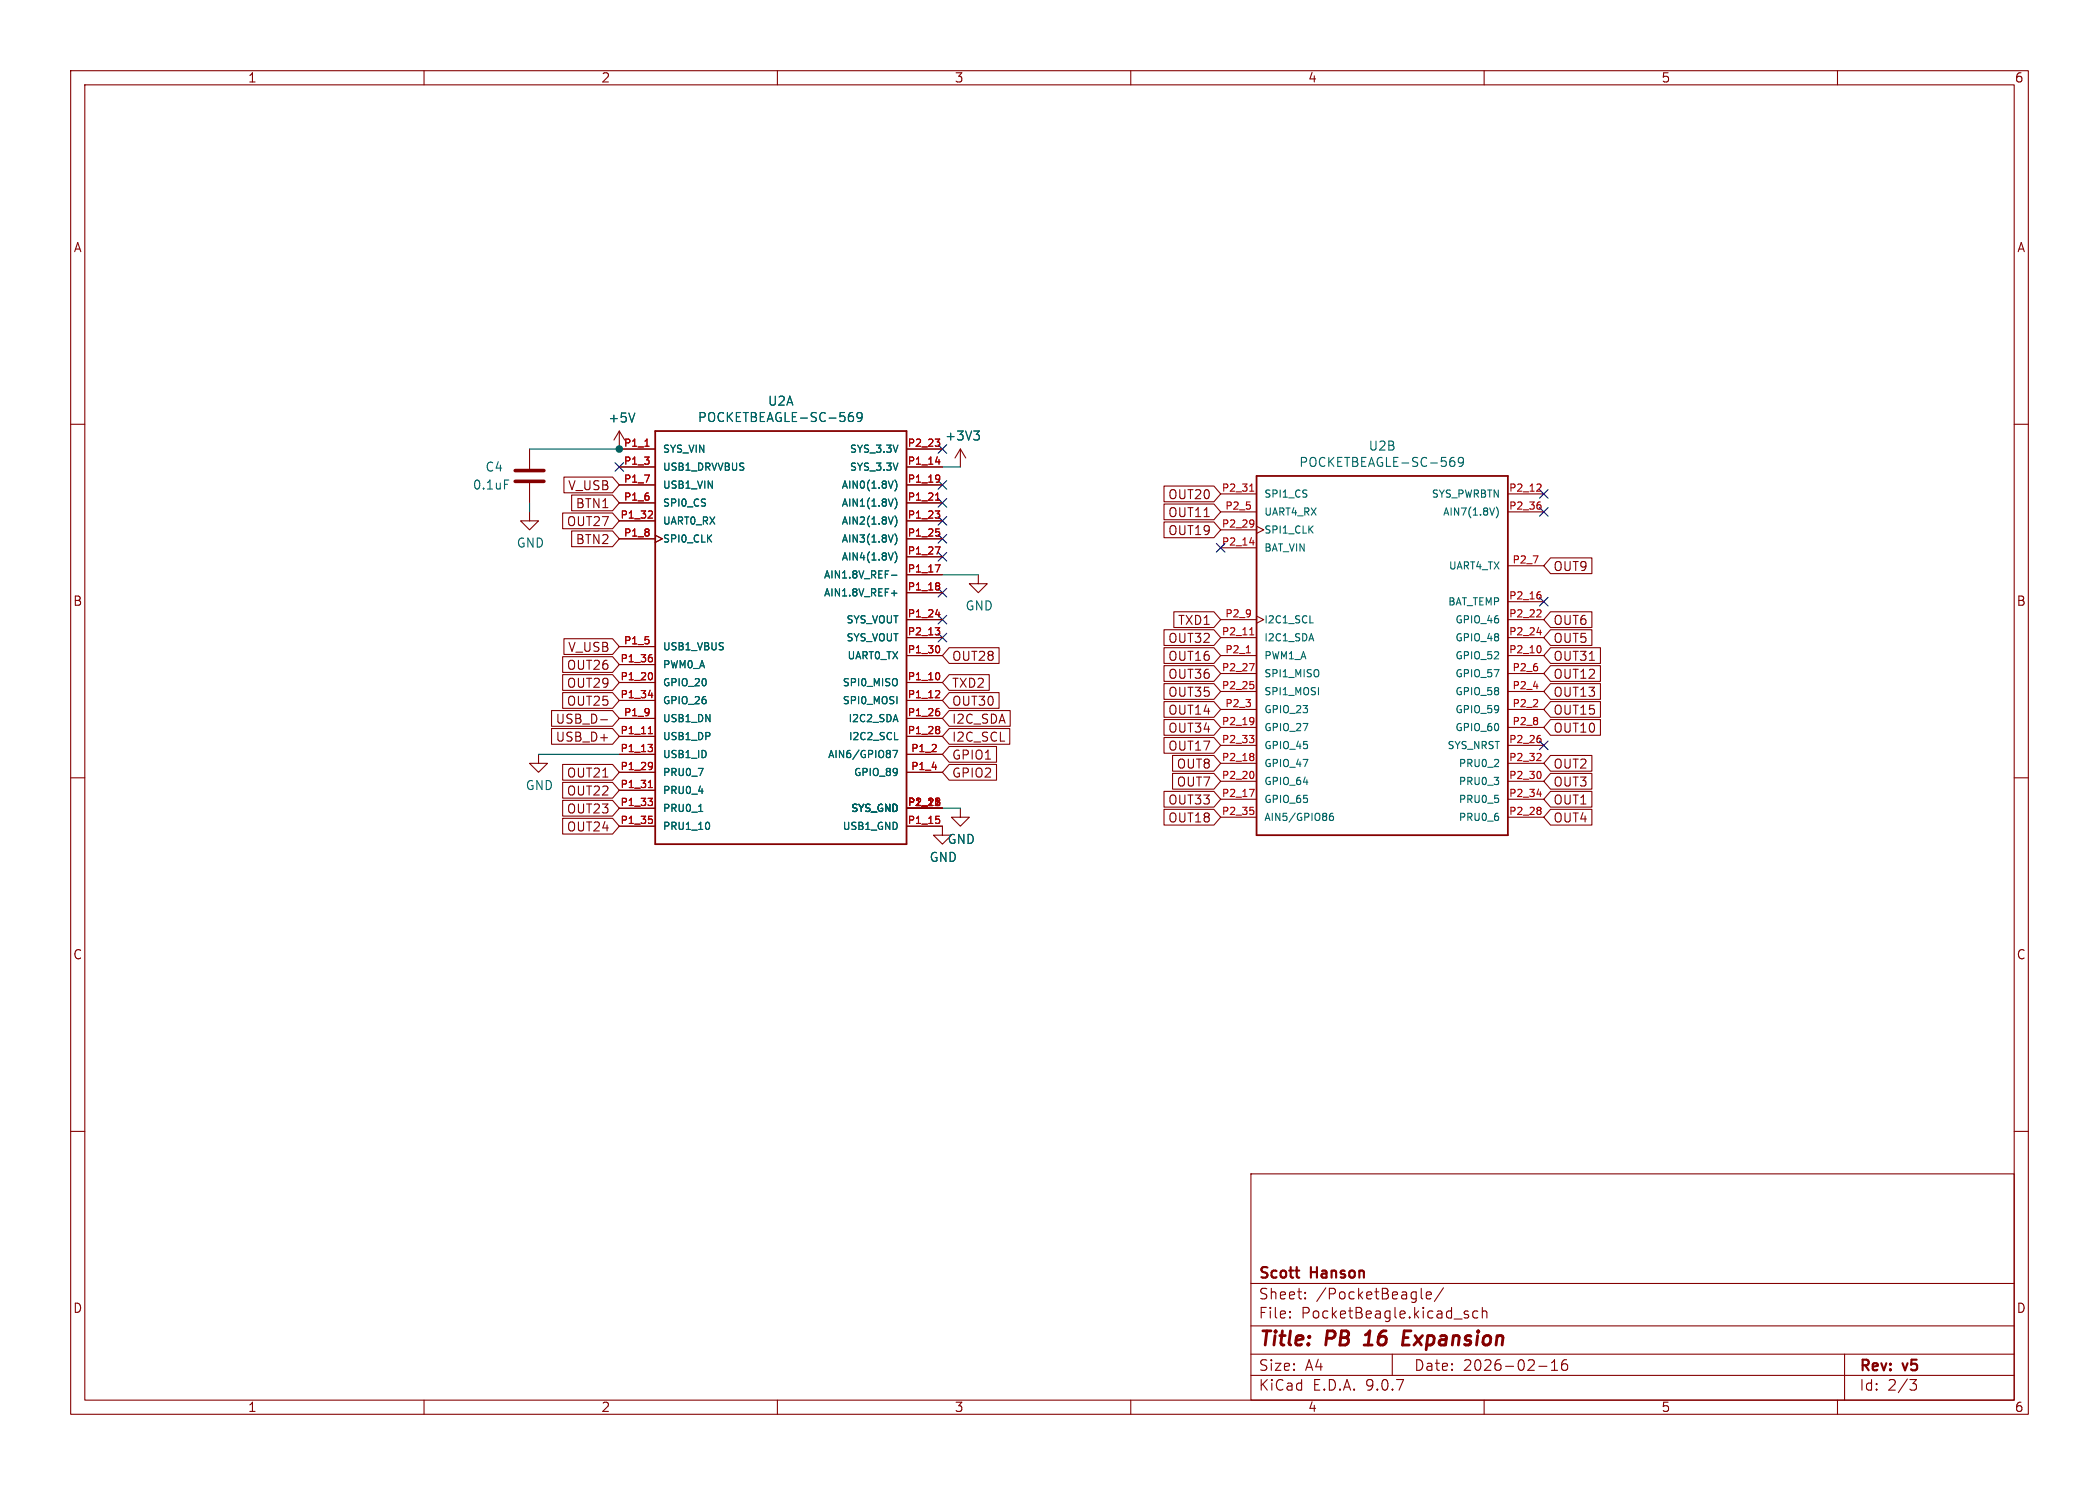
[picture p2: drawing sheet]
<svg xmlns="http://www.w3.org/2000/svg" width="297mm" height="210mm" viewBox="0 0 297 210" stroke-linecap="round" stroke-linejoin="round" font-family="sans-serif">
<g fill="none" stroke="#840000" stroke-width=".15">
<path d="M10 10h277v190h-277zM12 12h273v186h-273zM60 10v2M110 10v2M160 10v2M210 10v2M260 10v2M10 60h2M74.9 72.4v1.3h1.3l-1.3 1.2-1.2-1.2h1.2M74.9 63.5v2.8M74.9 68.3v2.8M79.6 72.5h7.1l.9 1.2-.9 1.1h-7.1z"/>
<path d="M79.8 67.5h6.9l.9 1.1-.9 1.1h-6.9zM80.9 75.1h5.8l.9 1.1-.9 1.1h-5.8zM80.9 70h5.8l.9 1.1-.9 1.1h-5.8zM87.6 61l-.7 1.2M87.6 61l.8 1.2M87.6 61v2.5h5.1M87.6 66h5.1M87.6 68.6h5.1M87.6 71.1h5.1M87.6 73.7h5.1M87.6 76.2h5.1M92.7 75.7l1 .5-1 .5"/>
<path d="M128.3 63.5h5M128.3 66h5M128.3 68.6h5M128.3 71.1h5M128.3 73.7h5M128.3 76.2h5M128.3 78.7h5M135.9 63.5l-.8 1.3M135.9 63.5l.8 1.3M135.9 63.5v2.5M164.7 71.3h7.1l.9 1.1-.9 1.1h-7.1zM164.7 68.7h7.1l.9 1.2-.9 1.1h-7.1z"/>
<path d="M164.7 73.8h7.1l.9 1.1-.9 1.1h-7.1zM172.7 69.9h5.1M172.7 72.4h5.1M172.7 74.9h5.1M172.7 77.5h5.1M177.8 74.4l1 .5-1 .5M213.4 69.9h5M213.4 72.4h5M219.4 78.9h5.8v2.2h-5.8l-1-1.1zM285 60h2M79.6 92.9h7.1l.9 1.1-.9 1.1h-7.1zM79.6 95.4h7.1l.9 1.1-.9 1.1h-7.1z"/>
<path d="M79.6 97.9h7.1l.9 1.2-.9 1.1h-7.1zM79.8 90.3h6.9l.9 1.1-.9 1.2h-6.9zM87.6 91.4h5.1M87.6 94h5.1M87.6 96.5h5.1M87.6 99.1h5.1M128.3 96.5h5M128.3 99.1h5M128.3 81.3h5M128.3 83.8h5M128.3 87.6h5M128.3 90.2h5"/>
<path d="M128.3 92.7h5M134.3 91.6h7.1v2.2h-7.1l-1-1.1zM134.3 95.4h5.7v2.2h-5.7l-1-1.1zM134.3 97.9h7.1v2.3h-7.1l-1-1.1zM138.4 81.3v1.3h1.3l-1.3 1.2-1.2-1.2h1.2M164.7 94.1h7.1l.9 1.2-.9 1.1h-7.1zM164.7 99.2h7.1l.9 1.1-.9 1.1h-7.1zM164.7 91.6h7.1l.9 1.1-.9 1.1h-7.1zM164.7 89.1h7.1l.9 1.1-.9 1.1h-7.1zM164.7 96.7h7.1l.9 1.1-.9 1.1h-7.1zM166.1 86.5h5.7l.9 1.1-.9 1.1h-5.7zM172.7 87.6h5.1"/>
<path d="M172.7 90.2h5.1M172.7 92.7h5.1M172.7 95.3h5.1M172.7 97.8h5.1M177.8 87.1l1 .5-1 .5M213.4 87.6h5M213.4 90.2h5M213.4 92.7h5M213.4 95.3h5M213.4 97.8h5M213.4 80h5M213.4 85.1h5"/>
<path d="M219.4 91.6h7.1v2.2h-7.1l-1-1.1zM219.4 89.1h5.8v2.2h-5.8l-1-1.1zM219.4 86.5h5.8v2.2h-5.8l-1-1.1zM219.4 96.7h7.1v2.2h-7.1l-1-1.1zM219.4 94.1h7.1v2.3h-7.1l-1-1.1zM219.4 99.2h7.1v2.2h-7.1l-1-1.1zM10 110h2M76.2 106.7v1.3h1.3l-1.3 1.2-1.3-1.2h1.3M78 100.5h8.7l.9 1.1-.9 1.1h-8.7zM78 103h8.7l.9 1.1-.9 1.2h-8.7zM79.6 113.2h7.1l.9 1.1-.9 1.1h-7.1zM79.6 115.7h7.1l.9 1.1-.9 1.2h-7.1z"/>
<path d="M79.6 108.1h7.1l.9 1.1-.9 1.1h-7.1zM79.6 110.6h7.1l.9 1.2-.9 1.1h-7.1zM85 101.8h1M87.6 101.6h5.1M87.6 104.1h5.1M87.6 106.7h5.1M87.6 109.2h5.1M87.6 111.8h5.1M87.6 114.3h5.1M87.6 116.8h5.1M128.3 116.8h5v1.3h1.3l-1.3 1.3-1.2-1.3h1.2M128.3 101.6h5"/>
<path d="M128.3 104.1h5M128.3 106.7h5M128.3 109.2h5M128.3 114.3h5M134.3 108.1h6.7v2.2h-6.7l-1-1.1zM134.3 105.6h6.7v2.2h-6.7l-1-1.1zM134.3 100.5h8.6v2.2h-8.6l-1-1.1zM134.3 103h8.6v2.3h-8.6l-1-1.2zM135.9 114.3v1.3h1.3l-1.3 1.2-1.3-1.2h1.3M164.7 111.9h7.1l.9 1.1-.9 1.1h-7.1zM164.7 104.3h7.1l.9 1.1-.9 1.1h-7.1zM164.7 101.8h7.1l.9 1.1-.9 1.1h-7.1z"/>
<path d="M164.7 114.5h7.1l.9 1.1-.9 1.1h-7.1zM165.9 109.4h5.9l.9 1.1-.9 1.1h-5.9zM165.9 106.8h5.9l.9 1.2-.9 1.1h-5.9zM172.7 100.3h5.1M172.7 102.9h5.1M172.7 105.4h5.1M172.7 108h5.1M172.7 110.5h5.1M172.7 113h5.1M172.7 115.6h5.1M213.4 100.3h5M213.4 102.9h5"/>
<path d="M213.4 105.4h5M213.4 108h5M213.4 110.5h5M213.4 113h5M213.4 115.6h5M219.4 114.5h5.8v2.2h-5.8l-1-1.1zM219.4 109.4h5.8v2.2h-5.8l-1-1.1zM219.4 111.9h5.8v2.2h-5.8l-1-1.1zM219.4 106.8h5.8v2.3h-5.8l-1-1.1zM219.4 101.8h7.1v2.2h-7.1l-1-1.1zM285 110h2M10 160h2"/>
<path d="M177 166h108v32h-108zM285 160h2M60 198v2M110 198v2M160 198v2M177 194.5h108M177 191.5h108M177 187.5h108M177 181.5h108M182.5 186.3h.1l-.1 .1M182.5 186.3v.1M182.5 185.5v.1"/>
<path d="M182.5 185.5h.1l-.1 .1M184.7 183.6v.1M184.7 183.6h-.1l.1 .1M184.7 182.8v.1M184.7 182.8h-.1l.1 .1M197 191.5v3M201.1 182.2v1.3l.2 .2M201.8 183.2l.7-.1v-.3l-.5-.1-.2 .2 .1 .7 .1 .1 .5-.1M204.2 182.1l-1.2 2M207.4 185.9l.3 .1 .1 .2-.2 .2h-.3M207.4 185.4l.3 .1M209.1 185.5l-.4-.1-.3 .3v.4l.1 .2 .2 .1 .4-.1"/>
<path d="M209.7 185.5a.37 .37 0 0 1 .7 .1v.8M209.7 184.9v1.5M210 198v2M217.7 193.2h1.2M219.5 193.8h.9M219.5 192.7l.5-.4v1.5M221.7 192.3a.59 .59 0 0 0-.7 .6v.6l.1 .2 .4 .1 .2-.1 .1-.5-.1-.3h-.5l-.2 .3M260 198v2M261 191.5v6.5M270.2 195.1h1l-.5 .6a.41 .41 0 0 1 .5 .3v.3l-.2 .2-.5 .1"/>
</g>
<path d="M193 190.2h1.2M193.6 188.5l-.4 .3M198.6 189.2h.6M199.6 188.2h-.9l-.3 2h1" fill="none" stroke="#840000" stroke-width=".4"/>
<g fill="none" stroke="#006464" stroke-width=".15">
<path d="M89.8 58.4l-.4 1.3M120.1 58.9l.4-.1 .3 .3v.3l-.2 .1-.3 .1-.2-.1M120.6 58.3a.45 .45 0 0 0-.5 .3M122 58.9l-.3 .2h-.3l-.1-.2v-.3l.1-.2 .3-.1 .2 .2a.84 .84 0 0 1-.3 1.1h-.2M71.4 67.9h.6M126.4 68l-.4 1M126.4 70.6l-.4 1M126.4 73.1l-.4 1M126.4 75.6l-.4 1.1M126.4 78.2l-.4 1M126.6 67.9a1.17 1.17 0 0 1 0 1.5M126.6 70.4a1.17 1.17 0 0 1 0 1.6"/>
<path d="M126.6 73a1.17 1.17 0 0 1 0 1.5M126.6 75.5a1.17 1.17 0 0 1 0 1.5M126.6 78a1.17 1.17 0 0 1 0 1.6M137.8 61h.8l-.5 .4M138.3 61.4l.3 .3v.3l-.3 .2M205.2 65.3l.4-.1 .3 .2v.3l-.2 .2-.3 .1-.2-.2M205.7 64.7a.45 .45 0 0 0-.5 .3M207.1 65.2l-.3 .3h-.2l-.3-.3v-.3l.2-.2h.3l.2 .1a.84 .84 0 0 1-.3 1.2h-.2M211.5 71.8l-.4 1.1M211.7 71.7a1.17 1.17 0 0 1 0 1.5M126.1 81.4h.8M126.1 83.9h.8"/>
<path d="M185.4 88.1h.4M98.9 114.8h.5M100.3 116.3l.1 .4-.1 .6M126.3 106.1h.7l-.4 1M126.6 104.6h.5M188.6 115l-.3 .1a.68 .68 0 0 0 0 .9l.3-.1 .1-.3-.2-.2h-.2l-.2 .2"/>
</g>
<path d="M92.7 61h35.6v58.4h-35.6zM177.8 67.3h35.6v50.8h-35.6z" fill="none" stroke="#840000" stroke-width=".25"/>
<g fill="none" stroke="#a90000" stroke-width=".15">
<path d="M91.3 63.1h.5M92.1 72.3l.2 .2v.2l-.6 .6h.6M132.3 62.1h.7l-.4 .4M132.3 72.3h.7l-.4 .3M132.3 77.3h.7l-.4 1.1M132.3 79.9h.7l-.4 1M132.4 65.3h.6M132.4 70.7h.6M132.4 74.8h.5M132.6 69.9l.1-.2v1M132.8 67.2l.1 .1a.86 .86 0 0 1-.1 .8M132.8 75.2l.2 .2v.2l-.2 .2"/>
<path d="M132.9 72.7l.1 .1-.1 .4M132.9 62.5l.1 .2-.1 .4M133 67.6l-.2 .2M176.8 69.5h.6M176.8 76.7h.7M177 68.6l.1-.2v1.1M177.2 73.5l.2 .1a.86 .86 0 0 1-.1 .8M177.4 74l-.2 .2M217.9 68.4l.2 .2-.1 .3-.6 .6h.7M218 71.4l.1 .2-.1 .4M91.7 98.3h.7M92.2 93l.1 .2-.1 .3"/>
<path d="M92.2 95.2l.1 .3-.1 .5M132.3 88.8h.7l-.4 .4M132.4 86.9h.6M132.8 97.7l.2 .2-.1 .2-.6 .6h.7M132.9 82.5l.1 .1-.1 .2M132.9 82.9l.1 .1-.1 .4M132.9 89.2l.1 .1-.1 .4M132.9 91.4l.1 .3-.1 .5M132.9 95.2l.1 .3-.1 .5M176.3 92.3h.6M176.8 93.8h.7l-.5 1.1M176.8 89.8h.6"/>
<path d="M176.9 96.4h.5M177 88.9l.1-.1v1M177.2 96.8l.2 .2v.2l-.2 .2M217.5 89.4h.6M217.9 86.2l.2 .2-.1 .3-.6 .5h.7M218 84.1l.1 .2-.1 .4M218 91.4l.1 .3-.1 .5M91.7 105.3h.6l-.3 .4M91.7 112.9h.6l-.3 .4M91.7 103.8h.6M91.7 111.4h.6M91.8 115.4h.5"/>
<path d="M91.9 102.9l.1-.2v1.1M91.9 110.5l.1-.1v1M92.1 107.8l.2 .1a.86 .86 0 0 1-.1 .8M92.1 115.8l.2 .2v.3l-.2 .2M92.2 105.7l.1 .2-.1 .3M92.2 113.3l.1 .2-.1 .4M92.3 108.3l-.2 .1M132.4 112.9h.5M132.4 115.4h.5M132.8 115.8l.2 .2v.3l-.2 .2M132.9 100.6l.1 .2-.1 .4M132.9 102.8l.1 .1-.1 .2"/>
<path d="M132.9 103.2l.1 .2-.1 .3M132.9 112.9l.1 .2-.1 .2-.6 .6h.7M132.9 113.3l.1 .2-.1 .4M176.8 104h.6l-.3 .4M176.8 111.6h.7l-.5 1M176.9 114.2h.5M177.2 101.5l.2 .1a.86 .86 0 0 1-.1 .8M177.2 114.6l.2 .1v.3l-.2 .2M177.3 104.4l.1 .2-.1 .4M177.3 106.6l.1 .1-.1 .2M177.3 107l.1 .2-.1 .3M177.3 109.2l.1 .3-.1 .5"/>
<path d="M177.4 101.9l-.2 .2M217.5 112.3h.6M217.9 106.5l.2 .2-.1 .3-.6 .6h.7M218 104.4l.1 .2-.1 .4M218 109.2l.1 .3-.1 .5M218 114.2l.1 .2-.1 .2M218 114.7l.1 .1-.1 .3"/>
</g>
<path d="M72.9 66.5h4.1M72.9 68.1h4.1" fill="none" stroke="#840000" stroke-width=".51"/>
<path d="M74.9 63.5h12.7M74.9 71.1v1.3M133.3 66h2.6M133.3 81.3h5.1M76.2 106.7h11.4M133.3 114.3h2.6" fill="none" stroke="#009600" stroke-width=".15"/>
<g fill="none" stroke="#000084" stroke-width=".15">
<path d="M87 65.4l1.2 1.2M88.2 65.4l-1.2 1.2M132.7 62.9l1.3 1.2M132.7 70.5l1.3 1.2M132.7 78.1l1.3 1.2M132.7 75.6l1.3 1.2M132.7 73.1l1.3 1.2M132.7 68l1.3 1.2M134 62.9l-1.3 1.2M134 70.5l-1.3 1.2M134 78.1l-1.3 1.2M134 75.6l-1.3 1.2"/>
<path d="M134 73.1l-1.3 1.2M134 68l-1.3 1.2M172.1 76.9l1.2 1.2M173.3 76.9l-1.2 1.2M217.8 69.2l1.2 1.3M217.8 71.8l1.2 1.2M219 69.2l-1.2 1.3M219 71.8l-1.2 1.2M132.7 83.2l1.3 1.2M132.7 87l1.3 1.2M132.7 89.6l1.3 1.2M134 83.2l-1.3 1.2"/>
<path d="M134 87l-1.3 1.2M134 89.6l-1.3 1.2M217.8 84.5l1.2 1.2M219 84.5l-1.2 1.2M217.8 104.8l1.2 1.2M219 104.8l-1.2 1.2"/>
</g>
<circle cx="87.6" cy="63.5" r=".46" fill="#009600" stroke="#009600" stroke-width=".15"/>
<g font-size="2.8" fill="#840000">
<text x="178" y="190.9">Title:</text>
<text x="187.7" y="190.9">PB</text>
<text x="194" y="190.9">16</text>
<text x="200.1" y="190.9">Expansion</text>
</g>
<g font-size="2.1" fill="#840000">
<text x="178" y="184">Sheet:</text>
<text x="178" y="181.2">Scott</text>
<text x="185.5" y="181.2">Hanson</text>
<text x="186.2" y="184">/PocketBeagle/</text>
<text x="178" y="186.7">File:</text>
<text x="184.1" y="186.7">PocketBeagle.kicad_sch</text>
<text x="178" y="196.9">KiCad</text>
<text x="178" y="194.1">Size:</text>
<text x="184.7" y="194.1">A4</text>
<text x="185.7" y="196.9">E.D.A.</text>
<text x="193.3" y="196.9">9.0.7</text>
<text x="200" y="194.1">Date:</text>
<text x="207" y="194.1">2026-02-16</text>
<text x="263" y="194.3">Rev:</text>
<text x="263" y="196.9">Id:</text>
<text x="267.1" y="196.9">2/3</text>
<text x="269.4" y="194.3">v5</text>
</g>
<g font-size="1.8" fill="#840000">
<text x="35" y="11.9">1</text>
<text x="85" y="11.9">2</text>
<text x="135" y="11.9">3</text>
<text x="185" y="11.9">4</text>
<text x="235" y="11.9">5</text>
<text x="285" y="11.9">6</text>
<text x="10.3" y="35.9">A</text>
<text x="285.3" y="35.9">A</text>
<text x="80.3" y="69.5">V_USB</text>
<text x="165.2" y="70.8">OUT20</text>
<text x="80.1" y="74.6">OUT27</text>
<text x="81.4" y="77.2">BTN2</text>
<text x="81.4" y="72.1">BTN1</text>
<text x="165.2" y="73.3">OUT11</text>
<text x="165.2" y="75.9">OUT19</text>
<text x="219.7" y="81">OUT9</text>
<text x="10.3" y="85.9">B</text>
<text x="166.6" y="88.6">TXD1</text>
<text x="219.7" y="88.6">OUT6</text>
<text x="285.3" y="85.9">B</text>
<text x="80.1" y="94.9">OUT26</text>
<text x="80.3" y="92.4">V_USB</text>
<text x="134.6" y="93.7">OUT28</text>
<text x="165.2" y="93.7">OUT16</text>
<text x="165.2" y="91.1">OUT32</text>
<text x="219.7" y="93.7">OUT31</text>
<text x="219.7" y="91.1">OUT5</text>
<text x="80.1" y="97.5">OUT29</text>
<text x="80.1" y="100">OUT25</text>
<text x="134.6" y="97.5">TXD2</text>
<text x="134.6" y="100">OUT30</text>
<text x="165.2" y="96.2">OUT36</text>
<text x="165.2" y="101.3">OUT14</text>
<text x="165.2" y="98.7">OUT35</text>
<text x="219.7" y="98.7">OUT13</text>
<text x="219.7" y="96.2">OUT12</text>
<text x="219.7" y="101.3">OUT15</text>
<text x="78.5" y="102.6">USB_D-</text>
<text x="78.5" y="105.1">USB_D+</text>
<text x="134.6" y="107.6">GPIO1</text>
<text x="134.6" y="102.6">I2C_SDA</text>
<text x="134.6" y="105.1">I2C_SCL</text>
<text x="165.2" y="106.4">OUT17</text>
<text x="165.2" y="103.8">OUT34</text>
<text x="219.7" y="103.8">OUT10</text>
<text x="80.1" y="110.2">OUT21</text>
<text x="80.1" y="112.7">OUT22</text>
<text x="134.6" y="110.2">GPIO2</text>
<text x="165.2" y="114">OUT33</text>
<text x="166.4" y="111.4">OUT7</text>
<text x="166.4" y="108.9">OUT8</text>
<text x="219.7" y="111.4">OUT3</text>
<text x="219.7" y="114">OUT1</text>
<text x="219.7" y="108.9">OUT2</text>
<text x="80.1" y="115.3">OUT23</text>
<text x="80.1" y="117.8">OUT24</text>
<text x="165.2" y="116.5">OUT18</text>
<text x="219.7" y="116.5">OUT4</text>
<text x="10.3" y="135.9">C</text>
<text x="285.3" y="135.9">C</text>
<text x="10.3" y="185.9">D</text>
<text x="285.3" y="185.9">D</text>
<text x="35" y="199.9">1</text>
<text x="85" y="199.9">2</text>
<text x="135" y="199.9">3</text>
<text x="185" y="199.9">4</text>
<text x="235" y="199.9">5</text>
<text x="285" y="199.9">6</text>
</g>
<g font-size="1.8" fill="#006464">
<text x="86" y="60">+5V</text>
<text x="98.7" y="59.9">POCKETBEAGLE-SC-569</text>
<text x="108.6" y="57.6">U2A</text>
<text x="133.6" y="62.5">+3V3</text>
<text x="193.6" y="63.9">U2B</text>
<text x="66.8" y="69.4">0.1uF</text>
<text x="68.6" y="66.9">C4</text>
<text x="183.7" y="66.2">POCKETBEAGLE-SC-569</text>
<text x="73" y="77.6">GND</text>
<text x="136.5" y="86.5">GND</text>
<text x="74.3" y="111.9">GND</text>
<text x="134" y="119.6">GND</text>
<text x="131.4" y="122.1">GND</text>
</g>
<g font-size="1.4" fill="#a90000">
<text x="88.2" y="63.2">P1_1</text>
<text x="88.2" y="65.8">P1_3</text>
<text x="128.3" y="63.2">P2_23</text>
<text x="128.3" y="65.8">P1_14</text>
<text x="88.2" y="68.3">P1_7</text>
<text x="88.2" y="70.9">P1_6</text>
<text x="128.3" y="68.3">P1_19</text>
<text x="128.3" y="70.9">P1_21</text>
<text x="172.8" y="69.6">P2_31</text>
<text x="213.4" y="69.6">P2_12</text>
<text x="87.7" y="73.4">P1_32</text>
<text x="88.2" y="75.9">P1_8</text>
<text x="128.3" y="73.4">P1_23</text>
<text x="128.3" y="75.9">P1_25</text>
<text x="172.8" y="74.7">P2_29</text>
<text x="172.8" y="77.2">P2_14</text>
<text x="173.3" y="72.1">P2_5</text>
<text x="213.4" y="72.1">P2_36</text>
<text x="128.3" y="78.5">P1_27</text>
<text x="128.3" y="81">P1_17</text>
<text x="128.3" y="83.6">P1_18</text>
<text x="213.9" y="79.8">P2_7</text>
<text x="128.3" y="87.4">P1_24</text>
<text x="128.3" y="89.9">P2_13</text>
<text x="172.8" y="89.9">P2_11</text>
<text x="173.3" y="87.4">P2_9</text>
<text x="213.4" y="84.8">P2_16</text>
<text x="213.4" y="87.4">P2_22</text>
<text x="213.4" y="89.9">P2_24</text>
<text x="87.7" y="93.7">P1_36</text>
<text x="88.2" y="91.2">P1_5</text>
<text x="128.3" y="92.5">P1_30</text>
<text x="172.8" y="95">P2_27</text>
<text x="173.3" y="92.5">P2_1</text>
<text x="213.4" y="92.5">P2_10</text>
<text x="213.9" y="95">P2_6</text>
<text x="87.7" y="96.3">P1_20</text>
<text x="87.7" y="98.8">P1_34</text>
<text x="88.2" y="101.3">P1_9</text>
<text x="128.3" y="96.3">P1_10</text>
<text x="128.3" y="98.8">P1_12</text>
<text x="128.3" y="101.3">P1_26</text>
<text x="172.8" y="97.5">P2_25</text>
<text x="173.3" y="100.1">P2_3</text>
<text x="213.9" y="97.5">P2_4</text>
<text x="213.9" y="100.1">P2_2</text>
<text x="87.7" y="103.9">P1_11</text>
<text x="87.7" y="106.4">P1_13</text>
<text x="128.3" y="103.9">P1_28</text>
<text x="128.8" y="106.4">P1_2</text>
<text x="172.8" y="102.6">P2_19</text>
<text x="172.8" y="105.2">P2_33</text>
<text x="172.8" y="107.7">P2_18</text>
<text x="213.4" y="105.2">P2_26</text>
<text x="213.4" y="107.7">P2_32</text>
<text x="213.9" y="102.6">P2_8</text>
<text x="87.7" y="109">P1_29</text>
<text x="87.7" y="111.5">P1_31</text>
<text x="128.8" y="109">P1_4</text>
<text x="172.8" y="110.2">P2_20</text>
<text x="172.8" y="112.8">P2_17</text>
<text x="213.4" y="110.2">P2_30</text>
<text x="213.4" y="112.8">P2_34</text>
<text x="87.7" y="114">P1_33</text>
<text x="87.7" y="116.6">P1_35</text>
<text x="128.3" y="114">P1_16</text>
<text x="128.3" y="114">P2_15</text>
<text x="128.3" y="116.6">P1_15</text>
<text x="130.9" y="114">22</text>
<text x="130.9" y="114">21</text>
<text x="172.8" y="115.3">P2_35</text>
<text x="213.4" y="115.3">P2_28</text>
</g>
<g font-size="1.4" fill="#006464">
<text x="93.7" y="64.2">SYS_VIN</text>
<text x="120.1" y="64.2">SYS_3.3V</text>
<text x="93.7" y="66.8">USB1_DRVVBUS</text>
<text x="93.7" y="69.3">USB1_VIN</text>
<text x="93.7" y="71.9">SPI0_CS</text>
<text x="119" y="69.3">AIN0(1.8V)</text>
<text x="119" y="71.9">AIN1(1.8V)</text>
<text x="120.1" y="66.8">SYS_3.3V</text>
<text x="178.8" y="70.6">SPI1_CS</text>
<text x="202.5" y="70.6">SYS_PWRBTN</text>
<text x="93.7" y="74.4">UART0_RX</text>
<text x="93.7" y="76.9">SPI0_CLK</text>
<text x="119" y="74.4">AIN2(1.8V)</text>
<text x="119" y="76.9">AIN3(1.8V)</text>
<text x="178.8" y="73.1">UART4_RX</text>
<text x="178.8" y="75.7">SPI1_CLK</text>
<text x="204.1" y="73.1">AIN7(1.8V)</text>
<text x="116.5" y="82">AIN1.8V_REF-</text>
<text x="119" y="79.5">AIN4(1.8V)</text>
<text x="178.8" y="78.2">BAT_VIN</text>
<text x="204.9" y="80.7">UART4_TX</text>
<text x="116.5" y="84.6">AIN1.8V_REF+</text>
<text x="119.6" y="88.4">SYS_VOUT</text>
<text x="178.8" y="88.4">I2C1_SCL</text>
<text x="204.8" y="85.8">BAT_TEMP</text>
<text x="205.8" y="88.4">GPIO_46</text>
<text x="93.7" y="92.2">USB1_VBUS</text>
<text x="93.7" y="94.7">PWM0_A</text>
<text x="119.6" y="90.9">SYS_VOUT</text>
<text x="119.8" y="93.4">UART0_TX</text>
<text x="178.8" y="90.9">I2C1_SDA</text>
<text x="178.8" y="93.4">PWM1_A</text>
<text x="178.8" y="96">SPI1_MISO</text>
<text x="205.8" y="90.9">GPIO_48</text>
<text x="205.8" y="93.4">GPIO_52</text>
<text x="205.8" y="96">GPIO_57</text>
<text x="93.7" y="97.3">GPIO_20</text>
<text x="93.7" y="99.8">GPIO_26</text>
<text x="119.1" y="97.3">SPI0_MISO</text>
<text x="119.1" y="99.8">SPI0_MOSI</text>
<text x="178.8" y="98.5">SPI1_MOSI</text>
<text x="178.8" y="101.1">GPIO_23</text>
<text x="205.8" y="98.5">GPIO_58</text>
<text x="205.8" y="101.1">GPIO_59</text>
<text x="93.7" y="102.3">USB1_DN</text>
<text x="93.7" y="104.9">USB1_DP</text>
<text x="93.7" y="107.4">USB1_ID</text>
<text x="117" y="107.4">AIN6/GPIO87</text>
<text x="119.9" y="102.3">I2C2_SDA</text>
<text x="120" y="104.9">I2C2_SCL</text>
<text x="178.8" y="103.6">GPIO_27</text>
<text x="178.8" y="106.1">GPIO_45</text>
<text x="204.7" y="106.1">SYS_NRST</text>
<text x="205.8" y="103.6">GPIO_60</text>
<text x="93.7" y="110">PRU0_7</text>
<text x="93.7" y="112.5">PRU0_4</text>
<text x="120.7" y="110">GPIO_89</text>
<text x="178.8" y="108.7">GPIO_47</text>
<text x="178.8" y="111.2">GPIO_64</text>
<text x="178.8" y="113.8">GPIO_65</text>
<text x="206.3" y="108.7">PRU0_2</text>
<text x="206.3" y="111.2">PRU0_3</text>
<text x="206.3" y="113.8">PRU0_5</text>
<text x="93.7" y="115">PRU0_1</text>
<text x="93.7" y="117.6">PRU1_10</text>
<text x="119.1" y="117.6">USB1_GND</text>
<text x="120.3" y="115">SYS_GND</text>
<text x="178.8" y="116.3">AIN5/GPIO86</text>
<text x="206.3" y="116.3">PRU0_6</text>
</g>
</svg>
